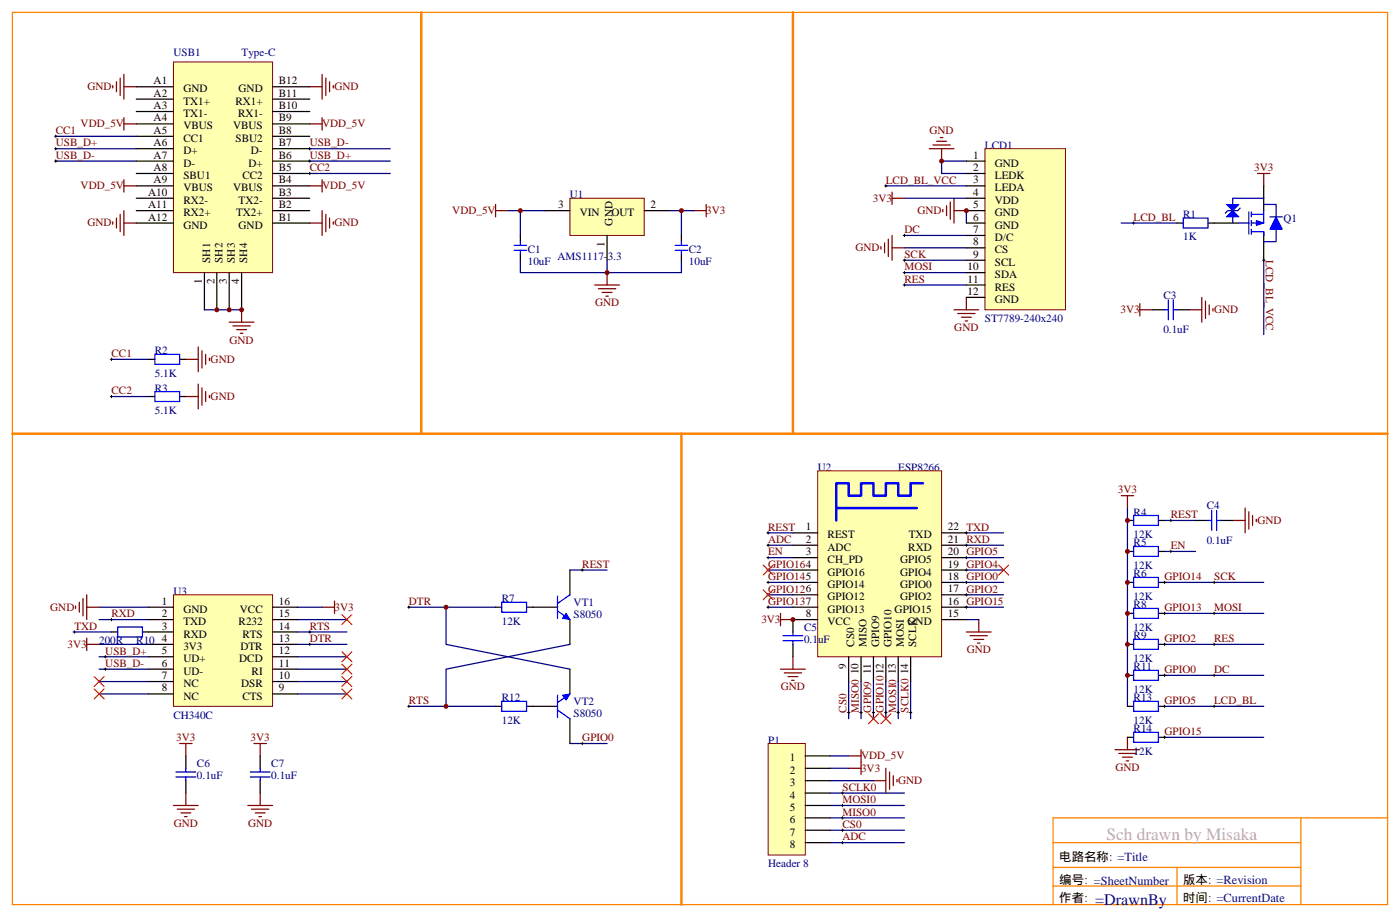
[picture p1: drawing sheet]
<svg xmlns="http://www.w3.org/2000/svg" width="399mm" height="261mm" viewBox="0 0 399 261" stroke-linecap="round" stroke-linejoin="round" font-family="sans-serif">
<path d="M3.5 3.5h391.6v254h-391.6zM299.9 239.9h70.5M370.4 232.8v24.7M395.1 232.8h-95.2v24.7M299.9 246.9h70.5M299.9 252.2h70.5M335.1 246.9v10.6" fill="none" stroke="#fc8200" stroke-width=".35"/>
<g fill="none" stroke="#000" stroke-width=".28">
<path d="M15.5 38.8h.7M15.9 38.5v.7M15.5 42.3h.7M15.5 45.9h.7M15.9 42v.7M15.9 45.5v.7M87.8 42.3h.7M87.8 45.9h.7M87.8 49.4h.7M88.2 42v.7M88.2 45.5v.7M88.2 49v.7"/>
<path d="M251.9 52.9h.7M252.2 52.6v.7M257.2 67h.7M257.2 74.1h.7M257.2 77.6h.7M257.5 66.7v.7M257.5 73.7v.7M257.5 77.3v.7M322.4 63.5h.7M322.8 63.1v.8M359.5 74.1h.7M359.8 73.7v.7"/>
<path d="M257.2 81.1h.7M257.5 80.8v.7M31.4 102.3h.7M31.4 112.9h.7M31.7 102v.7M31.7 112.5v.7M218.4 158.8h.7M218.4 151.7h.7M218.4 155.2h.7M218.7 151.3v.7M218.7 154.9v.7M218.7 158.4v.7"/>
<path d="M274.8 158.8h.7M274.8 151.7h.7M274.8 155.2h.7M275.2 151.3v.7M275.2 154.9v.7M275.2 158.4v.7M333 148.2h.7M333 157h.7M333.4 147.8v.7M333.4 156.6v.7M20.8 179.9h.7M21.2 179.6v.7"/>
<path d="M31.4 176.4h.7M31.7 176v.7M87.8 179.9h.7M88.2 179.6v.7M116.1 172.9h.7M116.4 172.5v.7M165.5 162.3h.7M165.8 161.9v.7M218.4 172.9h.7M218.4 162.3h.7M218.4 165.8h.7M218.4 169.3h.7"/>
<path d="M218.7 161.9v.7M218.7 165.5v.7M218.7 169v.7M218.7 172.5v.7M274.8 172.9h.7M274.8 162.3h.7M274.8 165.8h.7M274.8 169.3h.7M275.2 161.9v.7M275.2 165.5v.7M275.2 169v.7M275.2 172.5v.7"/>
<path d="M331.3 165.8h.7M331.3 174.6h.7M331.6 165.5v.7M331.6 174.3v.7M345.4 165.8h.7M345.4 174.6h.7M345.7 165.5v.7M345.7 174.3v.7M29.6 190.5h.7M29.6 187h.7M30 186.6v.7M30 190.1v.8"/>
<path d="M87.8 183.4h.7M88.2 183.1v.7M331.3 183.4h.7M331.3 192.3h.7M331.6 183.1v.7M331.6 191.9v.7M345.4 183.4h.7M345.4 192.3h.7M345.7 183.1v.7M345.7 191.9v.7M116.1 201.1h.7M116.4 200.7v.7"/>
<path d="M165.5 211.7h.7M165.8 211.3v.7M241.3 202.8h.7M241.7 202.5v.7M244.8 202.8h.7M245.2 202.5v.7M248.4 202.8h.7M248.7 202.5v.7M251.9 202.8h.7M252.2 202.5v.7M255.4 202.8h.7M255.8 202.5v.7"/>
<path d="M258.9 202.8h.7M259.3 202.5v.7M331.3 201.1h.7M331.3 209.9h.7M331.6 200.7v.7M331.6 209.5v.8M345.4 201.1h.7M345.7 200.7v.7M239.5 236.4h.7M239.5 232.8h.7M239.5 229.3h.7M239.5 225.8h.7"/>
<path d="M239.5 239.9h.7M239.9 225.4v.7M239.9 229v.7M239.9 232.5v.7M239.9 236v.7M239.9 239.5v.7"/>
</g>
<g fill="none" stroke="#000080" stroke-width=".35">
<path d="M15.9 38.8h22.9M15.9 45.9h22.9M15.9 42.3h22.9M88.2 45.9h22.9M88.2 42.3h22.9M88.2 49.4h22.9M144.6 60h10.6M148.2 60v7M190.5 60h7.1M194 60v7M252.2 52.9h23M257.5 56.4h17.7"/>
<path d="M275.2 45.9h-7.1v3.5h7.1M275.2 60v3.5M148.2 74.1v3.5h45.8v-3.5M172.9 74.1v3.5M257.5 67h17.7M257.5 70.6h17.7M257.5 74.1h17.7M257.5 77.6h17.7M319.3 63.5h15.8M359.8 74.1v21.1M58.2 88.2h10.6M257.5 81.1h17.7"/>
<path d="M31.7 102.3h10.6M31.7 112.9h10.6M218.7 151.7h7.1M218.7 155.2h7.1M218.7 158.8h7.1M275.2 151.7h10.6M275.2 155.2h10.6M275.2 158.8h10.6M321 144.6v56.5M331.6 148.2h8.8M331.6 157h8.8M21.2 179.9h10.5"/>
<path d="M28.2 176.4h14.1M28.2 172.9h14.1M84.7 176.4h14.1M84.7 179.9h14.1M84.7 172.9h7M116.4 172.9h24.7M127 172.9v10.5l35.3 7.1M162.3 162.3h10.6M218.7 162.3h7.1M218.7 172.9h7.1M218.7 165.8h7.1M218.7 169.3h7.1"/>
<path d="M275.2 162.3h10.6M275.2 176.4h3.5M275.2 172.9h10.6M275.2 165.8h10.6M275.2 169.3h10.6M331.6 165.8h28.2M331.6 174.6h28.2M28.2 183.4h14.1M28.2 187h14.1M28.2 190.5h14.1M28.2 194h14.1M28.2 197.6h14.1"/>
<path d="M84.7 183.4h14.1M84.7 187h14.1M84.7 190.5h14.1M84.7 194h14.1M84.7 197.6h14.1M162.3 183.4l-35.3 7.1v10.6M241.7 194v10.6M245.2 194v10.6M248.7 194v10.6M252.2 194v10.6M255.8 194v10.6M259.3 194v10.6"/>
<path d="M331.6 183.4h28.2M331.6 192.3h28.2M116.4 201.1h24.7M162.3 211.7h10.6M236.4 218.7h5.3M236.4 215.2h5.3M331.6 201.1h28.2M331.6 209.9h28.2M236.4 232.8h21.1M236.4 236.4h21.1M236.4 239.9h21.1M236.4 229.3h21.1"/>
<path d="M236.4 225.8h21.1M236.4 222.2h12.3"/>
</g>
<g fill="none" stroke="#800000" stroke-width=".35">
<path d="M32.1 24.3v.7M33.2 23.3v2.8M34.2 22.2v5M35.3 24.7h3.5M35.3 21.2v7M35.3 33.5v3.5M35.3 35.3h3.5M88.2 24.7h3.5M88.2 35.3h3.5M91.7 21.2v7M91.7 33.5v3.5M92.8 22.2v5"/>
<path d="M93.8 23.3v2.8M94.9 24.3v.7M267.8 39.2h.7M35.3 51.2v3.5M35.3 60v7M35.3 52.9h3.5M88.2 52.9h3.5M91.7 51.2v3.5M91.7 60v7M141.1 60h3.5M141.1 58.2v3.5M197.6 60h3.5"/>
<path d="M201.1 58.2v3.5M254 56.4h3.5M254 54.7v3.5M264.6 42.3h7M265.6 41.3h5M266.7 40.2h2.8M268.1 42.3v3.6M268.5 59.6v.7M269.5 58.6v2.8M270.6 57.5v4.9M271.6 60h3.6M271.6 56.4v7.1"/>
<path d="M358.1 49.4h3.5M359.8 49.4v3.5M32.1 63.1v.8M33.2 62.1v2.8M34.2 61v5M35.3 63.5h3.5M88.2 63.5h3.5M92.8 61v5M93.8 62.1v2.8M94.9 63.1v.8M172.9 77.6v3.5M250.8 70.2v.7"/>
<path d="M251.9 69.1v2.9M252.9 68.1v4.9M254 67v7.1M254 70.6h3.5M56.4 98.8v7M57.5 99.8v5M65.3 91.7h7M66.3 92.8h5M67.4 93.8h2.8M68.4 94.9h.7M68.8 88.2v3.5M169.3 81.1h7.1"/>
<path d="M170.4 82.2h4.9M171.4 83.3h2.9M172.5 84.3h.7M271.6 88.2h7.1M272.7 89.3h4.9M273.8 90.3h2.8M274.8 91.4h.7M275.2 84.7v3.5M324.6 88.2h3.5M324.6 86.4v3.6M338.7 88.2h3.5M342.2 84.7v7"/>
<path d="M343.3 85.7v5M344.3 86.8v2.8M345.4 87.8v.7M52.9 102.3h3.5M52.9 112.9h3.5M56.4 109.4v7M57.5 110.4v5M58.6 100.9v2.8M58.6 111.5v2.8M59.6 102v.7M59.6 112.5v.7M319.3 141.1h3.5"/>
<path d="M321 141.1v3.5M351 148.2h3.5M354.5 144.6v7.1M355.6 145.7v4.9M356.7 146.8v2.8M357.7 147.8v.7M21.5 172.5v.7M22.6 171.4v2.9M23.6 170.4v4.9M24.7 172.9h3.5M24.7 169.3v7.1M91.7 172.9h3.5"/>
<path d="M95.2 171.1v3.5M222.2 176.4h3.6M222.2 174.6v3.6M275.2 179.9h7M278.7 176.4v3.5M24.7 181.7v3.5M24.7 183.4h3.5M222.2 190.5h7.1M223.3 191.6h4.9M224.4 192.6h2.8M225.4 193.7h.7M225.8 187v3.5"/>
<path d="M276.2 181h5M277.3 182h2.8M278.3 183.1h.7M51.2 211.7h3.5M52.9 211.7v3.5M72.3 211.7h3.5M74.1 211.7v3.5M241.7 215.2h3.5M241.7 218.7h3.5M245.2 213.4v7.1M252.2 218.7v7.1M253.3 219.8v4.9"/>
<path d="M317.5 213.4h7.1M318.6 214.5h4.9M319.6 215.5h2.8M320.7 216.6h.7M321 209.9v3.5M49.4 229.3h7M50.4 230.4h5M51.5 231.4h2.8M52.6 232.5h.7M52.9 225.8v3.5M70.6 229.3h7M71.6 230.4h5"/>
<path d="M72.7 231.4h2.8M73.7 232.5h.7M74.1 225.8v3.5M248.7 222.2h3.5M254.4 220.8v2.9M255.4 221.9v.7"/>
</g>
<path d="M119.9 3.5v120M225.8 3.5v120M3.5 123.5h391.6M194 123.5v134" fill="none" stroke="#fc8200" stroke-width=".71"/>
<g fill="none" stroke="#f00" stroke-width=".35">
<path d="M97.4 175l2.8 2.8M100.2 175l-2.8 2.8M217.3 160.9l2.8 2.8M217.3 167.9l2.8 2.8M220.1 160.9l-2.8 2.8M220.1 167.9l-2.8 2.8M284.3 160.9l2.9 2.8M287.2 160.9l-2.9 2.8M26.8 192.6l2.8 2.8M26.8 196.1l2.8 2.9M29.6 192.6l-2.8 2.8M29.6 196.1l-2.8 2.9"/>
<path d="M97.4 196.1l2.8 2.9M97.4 192.6l2.8 2.8M97.4 189.1l2.8 2.8M97.4 185.6l2.8 2.8M100.2 196.1l-2.8 2.9M100.2 192.6l-2.8 2.8M100.2 189.1l-2.8 2.8M100.2 185.6l-2.8 2.8M247.3 203.2l2.8 2.8M250.1 203.2l-2.8 2.8M250.8 203.2l2.8 2.8M253.6 203.2l-2.8 2.8"/>
</g>
<path d="M49.4 17.6h28.2v60h-28.2z" fill="#ffffb0" stroke="#800000" stroke-width=".28"/>
<g fill="none" stroke="#000" stroke-width=".35">
<path d="M38.8 24.7h10.6M38.8 28.2h10.6M38.8 31.8h10.6M38.8 35.3h10.6M38.8 38.8h10.6M77.6 24.7h10.6M77.6 28.2h10.6M77.6 31.8h10.6M77.6 35.3h10.6M77.6 38.8h10.6M38.8 42.3h10.6M38.8 45.9h10.6"/>
<path d="M38.8 49.4h10.6M38.8 52.9h10.6M38.8 56.4h10.6M38.8 60h10.6M77.6 42.3h10.6M77.6 45.9h10.6M77.6 49.4h10.6M77.6 52.9h10.6M77.6 56.4h10.6M77.6 60h10.6M38.8 63.5h10.6M58.2 77.6v10.6"/>
<path d="M61.7 77.6v10.6M65.3 77.6v10.6M68.8 77.6v10.6M77.6 63.5h10.6M141.1 172.9h1.8M149.9 172.9h8.8M162.3 162.3v7M162.3 176.4v7M162.3 190.5v7.1M141.1 201.1h1.8M149.9 201.1h8.8M162.3 204.6v7.1"/>
</g>
<path d="M142.9 171.4h7v2.9h-7zM158.7 169.7v6.3M158.7 173.9l3.6 2.5M162.3 169.3l-3.6 2.5M142.9 199.7h7v2.8h-7zM158.7 197.9v6.4M162.3 197.6l-3.6 2.4M158.7 202.1l3.6 2.5" fill="none" stroke="#00f" stroke-width=".35"/>
<g fill="#00f" stroke="#00f" stroke-width=".28">
<path d="M160.2 197.9l2.1-.3-1.1 1.7z"/>
<path d="M161.2 174.6l1.1 1.8-2.1-.4z"/>
</g>
<path d="M49.4 169.3h28.2v31.8h-28.2z" fill="#ffffb0" stroke="#800000" stroke-width=".28"/>
<g fill="none" stroke="#000" stroke-width=".35">
<path d="M42.3 172.9h7.1M42.3 176.4h7.1M42.3 179.9h7.1M77.6 172.9h7.1M77.6 176.4h7.1M77.6 179.9h7.1M42.3 183.4h7.1M42.3 187h7.1M42.3 190.5h7.1M42.3 194h7.1M42.3 197.6h7.1M77.6 183.4h7.1"/>
<path d="M77.6 187h7.1M77.6 190.5h7.1M77.6 194h7.1M77.6 197.6h7.1"/>
</g>
<path d="M232.8 134.1h35.3v52.9h-35.3z" fill="#ffffb0" stroke="#800000" stroke-width=".28"/>
<g fill="none" stroke="#000" stroke-width=".35">
<path d="M225.8 151.7h7M225.8 155.2h7M225.8 158.8h7M268.1 151.7h7.1M268.1 155.2h7.1M268.1 158.8h7.1M225.8 162.3h7M225.8 165.8h7M225.8 169.3h7M225.8 172.9h7M232.8 176.4h-7v3.5M268.1 162.3h7.1"/>
<path d="M268.1 165.8h7.1M268.1 169.3h7.1M268.1 172.9h7.1M268.1 176.4h7.1M225.8 183.4v3.6M241.7 187v7M245.2 187v7M248.7 187v7M252.2 187v7M255.8 187v7M259.3 187v7"/>
</g>
<path d="M262.8 137.6h-3.5v3.5h-3.5v-3.5h-3.6v3.5h-3.5v-3.5h-3.5v3.5h-3.5v-3.5h-3.6v10.6M238.1 144.6h23" fill="none" stroke="#00f" stroke-width=".71"/>
<path d="M225.8 179.9v1.1M223 181h5.6M223 182.4h5.6M225.8 182.4v1" fill="none" stroke="#00f" stroke-width=".35"/>
<path d="M280.5 42.3h22.9v45.9h-22.9z" fill="#ffffb0" stroke="#800000" stroke-width=".28"/>
<g fill="none" stroke="#000" stroke-width=".35">
<path d="M275.2 45.9h5.3M275.2 49.4h5.3M275.2 52.9h5.3M275.2 56.4h5.3M275.2 60h5.3M359.8 52.9v7.1M275.2 63.5h5.3M275.2 67h5.3M275.2 70.6h5.3M275.2 74.1h5.3M275.2 77.6h5.3M335.1 63.5h1.8"/>
<path d="M344 63.5h8.8M359.8 67v7.1M275.2 81.1h5.3M275.2 84.7h5.3"/>
</g>
<path d="M359.8 60v3.5h-3.5M336.9 62.1h7.1v2.8h-7.1zM352.8 63.5h2.8M355.6 60.3v6.4M356.3 66h3.5v1M356.3 61h3.5M356.3 60.3v1.4M356.3 62.8v1.4M356.3 65.3v1.4" fill="none" stroke="#00f" stroke-width=".35"/>
<g fill="#00f" stroke="#00f" stroke-width=".28">
<path d="M357.7 62.8l2.1 .7-2.1 .7z"/>
<path d="M363.4 61.7l1.7 3.6h-3.5z"/>
<path d="M351 60l1.8 1.7h-3.6z"/>
<path d="M349.2 58.2h3.6l-1.8 1.8z"/>
</g>
<path d="M353.1 59.3l-.7 .7h-2.8l-.7 .7M359.8 58.2h3.6v10.6h-3.6M359.8 56.4h-8.8v7.1M361.6 61.7h3.5" fill="none" stroke="#0000b5" stroke-width=".35"/>
<path d="M162.3 56.4h21.1v10.6h-21.1z" fill="#ffffb0" stroke="#800000" stroke-width=".28"/>
<g fill="none" stroke="#000" stroke-width=".35">
<path d="M155.2 60h7.1M183.4 60h7.1M148.2 67v1.8M148.2 72.3v1.8M172.9 67v7.1M194 67v1.8M194 72.3v1.8M328.1 88.2h3.5M335.1 88.2h3.6M42.3 102.3h1.8M42.3 112.9h1.8M51.2 102.3h1.7"/>
<path d="M51.2 112.9h1.7M321 148.2h1.8M321 157h1.8M329.8 148.2h1.8M329.8 157h1.8M340.4 148.2h3.6M347.5 148.2h3.5M31.7 179.9h1.8M40.6 179.9h1.7M321 165.8h1.8M321 174.6h1.8M329.8 165.8h1.8"/>
<path d="M329.8 174.6h1.8M321 183.4h1.8M321 192.3h1.8M329.8 183.4h1.8M329.8 192.3h1.8M52.9 215.2v3.5M74.1 215.2v3.5M321 201.1h1.8M321 209.9h1.8M329.8 201.1h1.8M329.8 209.9h1.8M52.9 222.2v3.6"/>
<path d="M74.1 222.2v3.6"/>
</g>
<g fill="none" stroke="#00f" stroke-width=".35">
<path d="M146.4 69.8h3.5M146.4 71.3h3.5M148.2 68.8v1M148.2 71.3v1M192.3 69.8h3.5M192.3 71.3h3.5M194 68.8v1M194 71.3v1M331.6 88.2h1.1M332.7 85.4v5.6M334.1 85.4v5.6M334.1 88.2h1"/>
<path d="M44.1 100.9h7.1v2.8h-7.1zM44.1 111.5h7.1v2.8h-7.1zM322.8 146.8h7v2.8h-7zM322.8 155.6h7v2.8h-7zM344 148.2h1M345 145.3v5.7M346.4 145.3v5.7M346.4 148.2h1.1M33.5 178.5h7.1v2.8h-7.1zM322.8 164.4h7v2.8h-7zM322.8 173.2h7v2.8h-7zM322.8 182h7v2.9h-7z"/>
<path d="M322.8 190.9h7v2.8h-7zM322.8 199.7h7v2.8h-7zM50.1 219.8h5.6M52.9 218.7v1.1M71.3 219.8h5.6M74.1 218.7v1.1M322.8 208.5h7v2.8h-7zM50.1 221.2h5.6M52.9 221.2v1M71.3 221.2h5.6M74.1 221.2v1"/>
</g>
<path d="M218.7 211.7h10.6v31.7h-10.6z" fill="#ffffb0" stroke="#800000" stroke-width=".28"/>
<path d="M229.3 215.2h7.1M229.3 218.7h7.1M229.3 222.2h7.1M229.3 225.8h7.1M229.3 229.3h7.1M229.3 232.8h7.1M229.3 236.4h7.1M229.3 239.9h7.1" fill="none" stroke="#000" stroke-width=".35"/>
<g fill="#800000">
<circle cx="61.7" cy="88.2" r=".71"/>
<circle cx="65.3" cy="88.2" r=".71"/>
<circle cx="68.8" cy="88.2" r=".71"/>
<circle cx="127" cy="201.1" r=".71"/>
<circle cx="127" cy="172.9" r=".71"/>
<circle cx="148.2" cy="60" r=".71"/>
<circle cx="172.9" cy="77.6" r=".71"/>
<circle cx="194" cy="60" r=".71"/>
<circle cx="225.8" cy="176.4" r=".71"/>
<circle cx="268.1" cy="45.9" r=".71"/>
<circle cx="275.2" cy="60" r=".71"/>
<circle cx="321" cy="192.3" r=".71"/>
<circle cx="321" cy="183.4" r=".71"/>
<circle cx="321" cy="174.6" r=".71"/>
<circle cx="321" cy="165.8" r=".71"/>
<circle cx="321" cy="157" r=".71"/>
<circle cx="321" cy="148.2" r=".71"/>
</g>
<text font-size="4.9" fill="#b2acb0" x="315" y="239.2">Sch drawn by Misaka</text>
<text font-size="4.6" fill="#11037f" x="311.9" y="257.5">=DrawnBy</text>
<g font-size="3.5">
<text x="301.6" y="245.2">电路名称: =Title</text>
<text x="301.6" y="251.5">编号: =SheetNumber</text>
<text x="336.9" y="251.5">版本: =Revision</text>
<text x="301.6" y="256.8">作者:</text>
<text x="336.9" y="256.8">时间: =CurrentDate</text>
</g>
<g font-size="3.2" fill="#000080">
<text x="49.4" y="15.9">USB1</text>
<text x="68.8" y="15.9">Type-C</text>
<text x="280.5" y="42.3">LCD1</text>
<text x="162.3" y="56.4">U1</text>
<text x="365.5" y="63.1">Q1</text>
<text x="150.3" y="72">C1</text>
<text x="196.1" y="72">C2</text>
<text x="336.9" y="68.4">1K</text>
<text x="150.3" y="75.5">10uF</text>
<text x="158.7" y="74.1">AMS1117-3.3</text>
<text x="196.1" y="75.5">10uF</text>
<text x="331.3" y="85">C3</text>
<text x="280.5" y="91.7">ST7789-240x240</text>
<text x="331.3" y="94.9">0.1uF</text>
<text x="44.1" y="100.9">R2</text>
<text x="44.1" y="107.2">5.1K</text>
<text x="44.1" y="111.5">R3</text>
<text x="44.1" y="117.8">5.1K</text>
<text x="232.8" y="134.1">U2</text>
<text x="255.8" y="134.1">ESP8266</text>
<text x="322.8" y="146.8">R4</text>
<text x="343.6" y="145">C4</text>
<text x="322.8" y="153.1">12K</text>
<text x="322.8" y="155.6">R5</text>
<text x="343.6" y="154.9">0.1uF</text>
<text x="322.8" y="161.9">12K</text>
<text x="322.8" y="164.4">R6</text>
<text x="49.4" y="169.3">U3</text>
<text x="142.9" y="171.4">R7</text>
<text x="163.3" y="172.5">VT1</text>
<text x="322.8" y="170.7">12K</text>
<text x="322.8" y="173.2">R8</text>
<text x="142.9" y="177.8">12K</text>
<text x="163.3" y="176">S8050</text>
<text x="229" y="179.6">C5</text>
<text x="322.8" y="179.6">12K</text>
<text x="28.2" y="183.4">200R</text>
<text x="38.8" y="183.4">R10</text>
<text x="229" y="183.1">0.1uF</text>
<text x="322.8" y="182">R9</text>
<text x="322.8" y="188.4">12K</text>
<text x="322.8" y="190.9">R11</text>
<text x="322.8" y="197.2">12K</text>
<text x="142.9" y="199.7">R12</text>
<text x="163.3" y="200.7">VT2</text>
<text x="322.8" y="199.7">R13</text>
<text x="49.4" y="204.6">CH340C</text>
<text x="142.9" y="206">12K</text>
<text x="163.3" y="204.3">S8050</text>
<text x="322.8" y="206">12K</text>
<text x="322.8" y="208.5">R14</text>
<text x="218.7" y="211.7">P1</text>
<text x="322.8" y="214.8">12K</text>
<text x="56.1" y="218.4">C6</text>
<text x="56.1" y="221.9">0.1uF</text>
<text x="77.3" y="218.4">C7</text>
<text x="77.3" y="221.9">0.1uF</text>
<text x="218.7" y="246.9">Header 8</text>
</g>
<g font-size="3.2">
<text x="43.8" y="24">A1</text>
<text x="79.4" y="24">B12</text>
<text x="43.8" y="27.5">A2</text>
<text x="52.2" y="26.3">GND</text>
<text x="52.2" y="29.8">TX1+</text>
<text x="67" y="29.8">RX1+</text>
<text x="67.9" y="26.3">GND</text>
<text x="79.4" y="27.5">B11</text>
<text x="43.8" y="31">A3</text>
<text x="43.8" y="34.6">A4</text>
<text x="52.2" y="33.3">TX1-</text>
<text x="67.8" y="33.3">RX1-</text>
<text x="79.4" y="34.6">B9</text>
<text x="79.4" y="31">B10</text>
<text x="43.8" y="38.1">A5</text>
<text x="43.8" y="41.6">A6</text>
<text x="52.2" y="36.9">VBUS</text>
<text x="52.2" y="40.4">CC1</text>
<text x="66.4" y="36.9">VBUS</text>
<text x="67.1" y="40.4">SBU2</text>
<text x="79.4" y="41.6">B7</text>
<text x="79.4" y="38.1">B8</text>
<text x="43.8" y="45.2">A7</text>
<text x="52.2" y="43.9">D+</text>
<text x="52.2" y="47.4">D-</text>
<text x="70.7" y="47.4">D+</text>
<text x="71.5" y="43.9">D-</text>
<text x="79.4" y="45.2">B6</text>
<text x="277.1" y="45.2">1</text>
<text x="283.3" y="47.4">GND</text>
<text x="43.8" y="48.7">A8</text>
<text x="43.8" y="52.2">A9</text>
<text x="52.2" y="51">SBU1</text>
<text x="69" y="51">CC2</text>
<text x="79.4" y="52.2">B4</text>
<text x="79.4" y="48.7">B5</text>
<text x="277.1" y="48.7">2</text>
<text x="277.1" y="52.2">3</text>
<text x="283.3" y="51">LEDK</text>
<text x="42.2" y="55.7">A10</text>
<text x="42.2" y="59.3">A11</text>
<text x="52.2" y="54.5">VBUS</text>
<text x="52.2" y="58">RX2-</text>
<text x="66.4" y="54.5">VBUS</text>
<text x="67.9" y="58">TX2-</text>
<text x="79.4" y="59.3">B2</text>
<text x="79.4" y="55.7">B3</text>
<text x="158.9" y="59.3">3</text>
<text x="185.2" y="59.3">2</text>
<text x="277.1" y="55.7">4</text>
<text x="277.1" y="59.3">5</text>
<text x="283.3" y="54.5">LEDA</text>
<text x="283.3" y="58">VDD</text>
<text x="42.2" y="62.8">A12</text>
<text x="52.2" y="61.6">RX2+</text>
<text x="52.2" y="65.1">GND</text>
<text x="67.2" y="61.6">TX2+</text>
<text x="67.9" y="65.1">GND</text>
<text x="79.4" y="62.8">B1</text>
<text x="165.1" y="61.6">VIN</text>
<text x="174.1" y="61.6">OUT</text>
<text x="174.4" y="64.2" transform="rotate(-90 174.4 64.2)">GND</text>
<text x="277.1" y="62.8">6</text>
<text x="283.3" y="61.6">GND</text>
<text x="283.3" y="65.1">GND</text>
<text x="172.2" y="70.4" transform="rotate(-90 172.2 70.4)">1</text>
<text x="277.1" y="66.3">7</text>
<text x="277.1" y="69.8">8</text>
<text x="283.3" y="68.6">D/C</text>
<text x="59.8" y="74.8" transform="rotate(-90 59.8 74.8)">SH1</text>
<text x="63.3" y="74.8" transform="rotate(-90 63.3 74.8)">SH2</text>
<text x="66.9" y="74.8" transform="rotate(-90 66.9 74.8)">SH3</text>
<text x="70.4" y="74.8" transform="rotate(-90 70.4 74.8)">SH4</text>
<text x="275.5" y="76.9">10</text>
<text x="277.1" y="73.4">9</text>
<text x="283.3" y="72.1">CS</text>
<text x="283.3" y="75.7">SCL</text>
<text x="57.5" y="81" transform="rotate(-90 57.5 81)">1</text>
<text x="61" y="81" transform="rotate(-90 61 81)">2</text>
<text x="64.6" y="81" transform="rotate(-90 64.6 81)">3</text>
<text x="68.1" y="81" transform="rotate(-90 68.1 81)">4</text>
<text x="275.5" y="80.4">11</text>
<text x="275.5" y="84">12</text>
<text x="283.3" y="79.2">SDA</text>
<text x="283.3" y="82.7">RES</text>
<text x="283.3" y="86.3">GND</text>
<text x="229.5" y="151">1</text>
<text x="229.5" y="154.5">2</text>
<text x="235.7" y="153.3">REST</text>
<text x="258.8" y="153.3">TXD</text>
<text x="269.9" y="154.5">21 RXD</text>
<text x="269.9" y="151">22 TXD</text>
<text x="229.5" y="158">3</text>
<text x="235.7" y="156.8">ADC</text>
<text x="235.7" y="160.3">CH_PD</text>
<text x="256.3" y="160.3">GPIO5</text>
<text x="258.6" y="156.8">RXD</text>
<text x="269.9" y="161.6">19 GPIO4</text>
<text x="269.9" y="158">20 GPIO5</text>
<text x="235.7" y="163.9">GPIO16</text>
<text x="235.7" y="167.4">GPIO14</text>
<text x="256.3" y="167.4">GPIO0</text>
<text x="256.3" y="163.9">GPIO4</text>
<text x="269.9" y="165.1">18 GPIO0</text>
<text x="46" y="172.2">1</text>
<text x="79.4" y="172.2">16</text>
<text x="235.7" y="170.9">GPIO12</text>
<text x="256.3" y="170.9">GPIO2</text>
<text x="269.9" y="172.2">16 GPIO15</text>
<text x="269.9" y="168.6">17 GPIO2</text>
<text x="46" y="175.7">2</text>
<text x="46" y="179.2">3</text>
<text x="52.2" y="174.4">GND</text>
<text x="52.2" y="178">TXD</text>
<text x="67.9" y="178">R232</text>
<text x="68.3" y="174.4">VCC</text>
<text x="79.4" y="179.2">14</text>
<text x="79.4" y="175.7">15</text>
<text x="229.5" y="175.7">8</text>
<text x="235.7" y="174.4">GPIO13</text>
<text x="235.7" y="178">VCC</text>
<text x="254.7" y="174.4">GPIO15</text>
<text x="258.4" y="178">GND</text>
<text x="269.9" y="175.7">15</text>
<text x="46" y="182.7">4</text>
<text x="52.2" y="181.5">RXD</text>
<text x="52.2" y="185">3V3</text>
<text x="68.5" y="185">DTR</text>
<text x="69" y="181.5">RTS</text>
<text x="79.4" y="182.7">13</text>
<text x="243.2" y="184.1" transform="rotate(-90 243.2 184.1)">CS0</text>
<text x="246.8" y="184.1" transform="rotate(-90 246.8 184.1)">MISO</text>
<text x="250.3" y="184.1" transform="rotate(-90 250.3 184.1)">GPIO9</text>
<text x="253.8" y="184.1" transform="rotate(-90 253.8 184.1)">GPIO10</text>
<text x="257.4" y="184.1" transform="rotate(-90 257.4 184.1)">MOSI</text>
<text x="260.9" y="184.1" transform="rotate(-90 260.9 184.1)">SCLK</text>
<text x="46" y="186.3">5</text>
<text x="46" y="189.8">6</text>
<text x="52.2" y="188.6">UD+</text>
<text x="68.1" y="188.6">DCD</text>
<text x="79.4" y="189.8">11</text>
<text x="79.4" y="186.3">12</text>
<text x="240.9" y="190.3" transform="rotate(-90 240.9 190.3)">9</text>
<text x="244.5" y="191.9" transform="rotate(-90 244.5 191.9)">10</text>
<text x="248" y="191.9" transform="rotate(-90 248 191.9)">11</text>
<text x="255.1" y="191.9" transform="rotate(-90 255.1 191.9)">13</text>
<text x="258.6" y="191.9" transform="rotate(-90 258.6 191.9)">14</text>
<text x="46" y="193.3">7</text>
<text x="46" y="196.8">8</text>
<text x="52.2" y="192.1">UD-</text>
<text x="52.2" y="195.6">NC</text>
<text x="68.7" y="195.6">DSR</text>
<text x="71.6" y="192.1">RI</text>
<text x="79.4" y="196.8">9</text>
<text x="79.4" y="193.3">10</text>
<text x="52.2" y="199.1">NC</text>
<text x="69" y="199.1">CTS</text>
<text x="224.9" y="216.8">1</text>
<text x="224.9" y="220.3">2</text>
<text x="224.9" y="223.8">3</text>
<text x="224.9" y="227.4">4</text>
<text x="224.9" y="230.9">5</text>
<text x="224.9" y="234.4">6</text>
<text x="224.9" y="237.9">7</text>
<text x="224.9" y="241.5">8</text>
</g>
<g font-size="3.2" fill="#800000">
<text x="24.9" y="25.6">GND</text>
<text x="95.2" y="25.6">GND</text>
<text x="15.9" y="41.7">USB_D+</text>
<text x="15.9" y="38.2">CC1</text>
<text x="23" y="36.2">VDD_5V</text>
<text x="88.2" y="41.7">USB_D-</text>
<text x="91.7" y="36.2">VDD_5V</text>
<text x="264.7" y="38.2">GND</text>
<text x="15.9" y="45.2">USB_D-</text>
<text x="88.2" y="45.2">USB_D+</text>
<text x="23" y="53.9">VDD_5V</text>
<text x="88.2" y="48.8">CC2</text>
<text x="91.7" y="53.9">VDD_5V</text>
<text x="252.2" y="52.3">LCD_BL_VCC</text>
<text x="357.1" y="48.8">3V3</text>
<text x="248.5" y="57.4">3V3</text>
<text x="24.9" y="64.5">GND</text>
<text x="95.2" y="64.5">GND</text>
<text x="128.8" y="60.9">VDD_5V</text>
<text x="201.1" y="60.9">3V3</text>
<text x="261.3" y="60.9">GND</text>
<text x="322.8" y="62.9">LCD_BL R1</text>
<text x="243.6" y="71.5">GND</text>
<text x="257.5" y="66.4">DC</text>
<text x="257.5" y="73.4">SCK</text>
<text x="257.5" y="77">MOSI</text>
<text x="360.5" y="74.1" transform="rotate(90 360.5 74.1)">LCD_BL_VCC</text>
<text x="257.5" y="80.5">RES</text>
<text x="169.4" y="87.2">GND</text>
<text x="319.1" y="89.1">3V3</text>
<text x="345.7" y="89.1">GND</text>
<text x="271.7" y="94.3">GND</text>
<text x="31.7" y="101.7">CC1</text>
<text x="65.4" y="97.8">GND</text>
<text x="60" y="103.3">GND</text>
<text x="31.7" y="112.3">CC2</text>
<text x="60" y="113.8">GND</text>
<text x="318.3" y="140.5">3V3</text>
<text x="333.4" y="147.5">REST</text>
<text x="358.1" y="149.1">GND</text>
<text x="218.7" y="151.1">REST</text>
<text x="218.7" y="154.6">ADC</text>
<text x="165.8" y="161.6">REST</text>
<text x="218.7" y="161.6">GPIO164</text>
<text x="218.7" y="158.1">EN</text>
<text x="333.4" y="156.4">EN</text>
<text x="218.7" y="165.2">GPIO145</text>
<text x="331.6" y="165.2">GPIO14</text>
<text x="345.7" y="165.2">SCK</text>
<text x="14.3" y="173.8">GND</text>
<text x="95.2" y="173.8">3V3</text>
<text x="116.4" y="172.2">DTR</text>
<text x="218.7" y="168.7">GPIO126</text>
<text x="218.7" y="172.2">GPIO137</text>
<text x="331.6" y="174">GPIO13</text>
<text x="345.7" y="174">MOSI</text>
<text x="21.2" y="179.3">TXD</text>
<text x="31.7" y="175.8">RXD</text>
<text x="88.2" y="179.3">RTS</text>
<text x="216.8" y="177.3">3V3</text>
<text x="19.2" y="184.4">3V3</text>
<text x="88.2" y="182.8">DTR</text>
<text x="275.3" y="186">GND</text>
<text x="331.6" y="182.8">GPIO2</text>
<text x="345.7" y="182.8">RES</text>
<text x="30" y="189.9">USB_D-</text>
<text x="30" y="186.3">USB_D+</text>
<text x="331.6" y="191.6">GPIO0</text>
<text x="345.7" y="191.6">DC</text>
<text x="222.3" y="196.6">GND</text>
<text x="116.4" y="200.4">RTS</text>
<text x="241" y="202.8" transform="rotate(-90 241 202.8)">CS0</text>
<text x="244.5" y="202.8" transform="rotate(-90 244.5 202.8)">MISO0</text>
<text x="248.1" y="202.8" transform="rotate(-90 248.1 202.8)">GPIO9</text>
<text x="251.6" y="202.8" transform="rotate(-90 251.6 202.8)">GPIO1012</text>
<text x="255.1" y="202.8" transform="rotate(-90 255.1 202.8)">MOSI0</text>
<text x="258.7" y="202.8" transform="rotate(-90 258.7 202.8)">SCLK0</text>
<text x="331.6" y="200.4">GPIO5</text>
<text x="345.7" y="200.4">LCD_BL</text>
<text x="331.6" y="209.3">GPIO15</text>
<text x="50.2" y="211">3V3</text>
<text x="71.4" y="211">3V3</text>
<text x="165.8" y="211">GPIO0</text>
<text x="245.2" y="216.1">VDD_5V</text>
<text x="245.2" y="219.7">3V3</text>
<text x="317.6" y="219.5">GND</text>
<text x="239.9" y="225.1">SCLK0</text>
<text x="255.8" y="223.2">GND</text>
<text x="239.9" y="232.2">MISO0</text>
<text x="239.9" y="228.7">MOSI0</text>
<text x="49.5" y="235.4">GND</text>
<text x="70.7" y="235.4">GND</text>
<text x="239.9" y="235.7">CS0</text>
<text x="239.9" y="239.3">ADC</text>
</g>
</svg>
